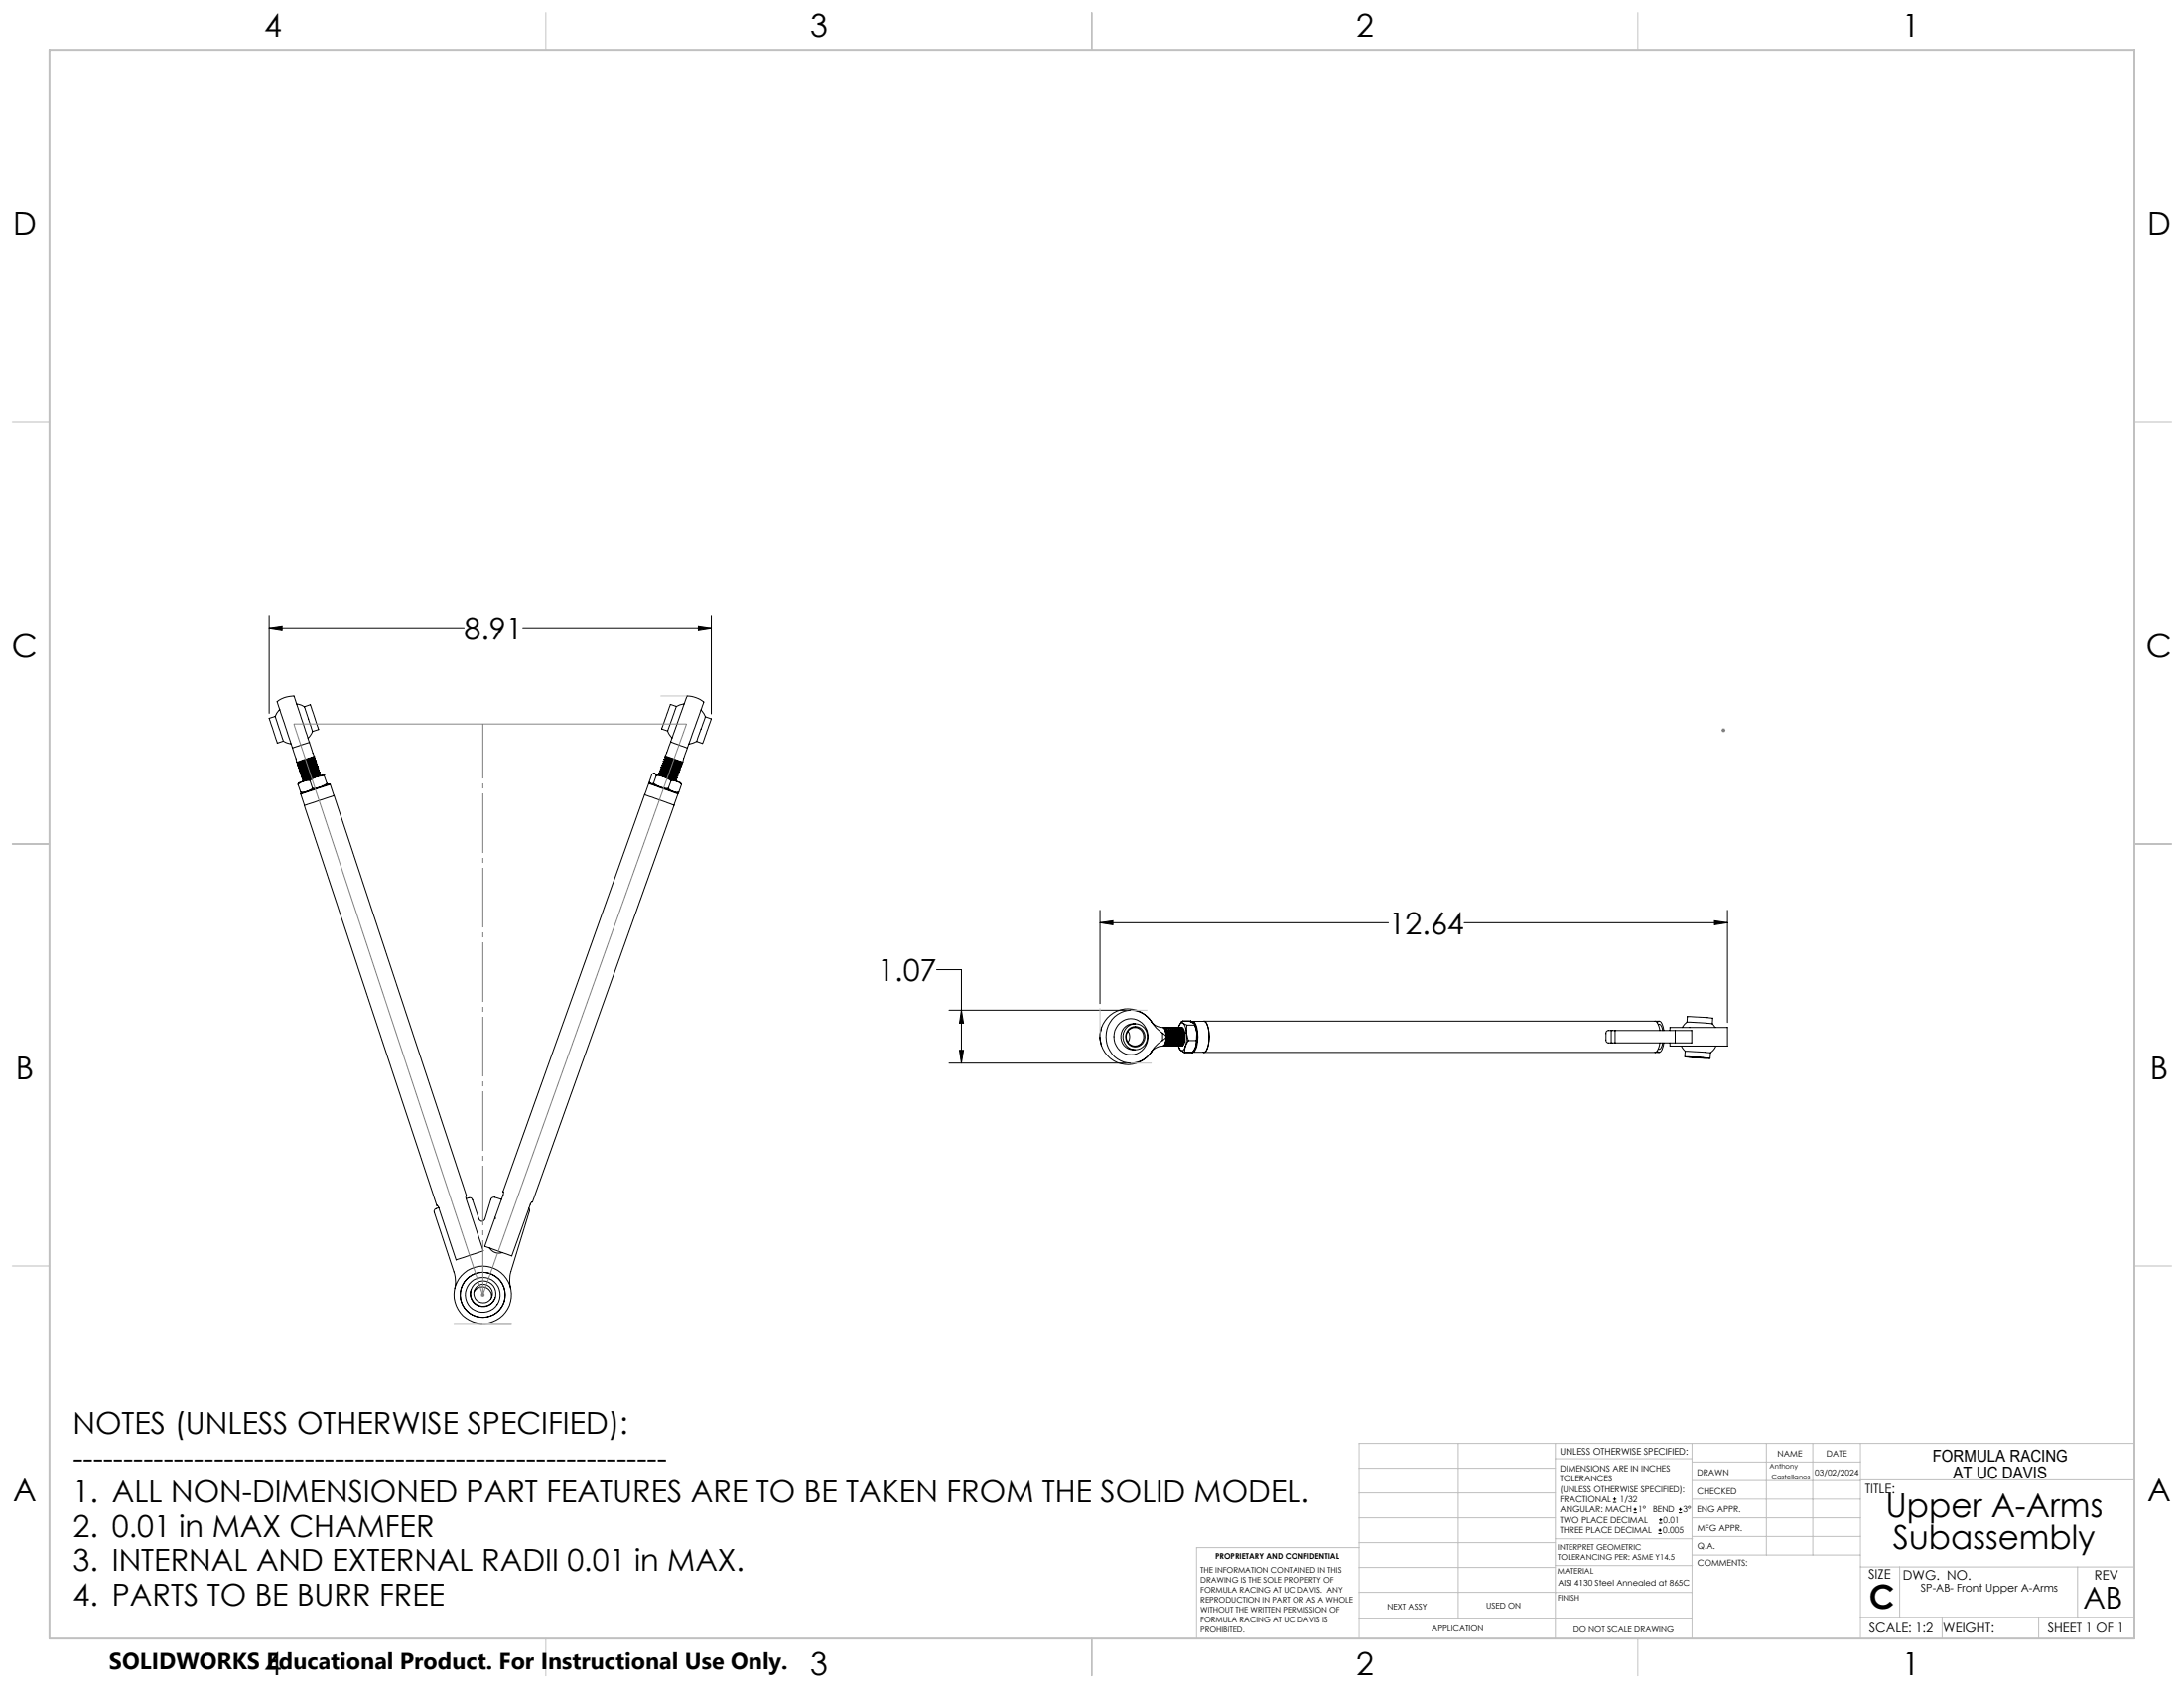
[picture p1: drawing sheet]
<svg xmlns="http://www.w3.org/2000/svg" width="559mm" height="432mm" viewBox="0 0 559 432" stroke-linecap="round" stroke-linejoin="round" font-family="sans-serif">
<g fill="none" stroke="#000" stroke-width=".25">
<path d="M68.9 157.4v25.1M182 157.4v25.2M68.9 160.6l3.3-.5v1zM68.9 160.6h49.8M133.8 160.6h48.2M178.7 160.1l3.3 .5-3.3 .5zM70.4 183.3l2.1 6.3M70.4 183.3l-1.5 .5 2 6.3 1.6-.5M71.6 181.5l-1.2 1.8M72.5 189.6l2 .7M74.8 191.3l1.1 3.7M75.9 180.1l2 .7"/>
<path d="M75.9 195l.3 .1M76 195.3h.1M76.2 195.1l-.2 .2M76.2 195.8l.4 .1M76.4 195.5l-.2 .3M76.6 196.8l.3 .2M76.6 195.9l3.8-1.5zM76.6 196l-.2 .4M76.7 197.3h.1M76.8 197.8l.1 .1M76.9 197l3.8-1.5h.4l-4.4 1.8M76.9 197l-.2 .3"/>
<path d="M77 198.3a3.4 3.4 0 0 0 2.4-.7l1.6-.6 .5-.4-4.4 1.8M77.1 197.5l2.7-1a1.6 1.6 0 0 1 1.5-.4l-.5 .4-3.5 1.4h-.4l4.4-1.8-4.4 1.7zM77.2 198.8v.1M77.4 199.4l.4 .1M77.4 199.3v.1M77.4 198.5l-.2 .3M77.5 199.1l2.9-1.2a1.29 1.29 0 0 1 1.4-.3l-4.4 1.7zM77.5 199.8l.1 .1M77.7 199.8l-1.5 .9M77.7 199.8l-1.3 .5M77.9 180.8l2.1 6.3M77.9 180.8l1.5-.5 2.1 6.3-1.5 .5"/>
<path d="M79.2 189.9l-4-11.8a5.9 5.9 0 0 0-4.3 1.5l3.9 11.7M79.2 189.9l-4.4 1.4M79.2 189.9l1.2 3.6M79.3 199.6l-1.6 .2M79.3 199.6l.7 2.1M80 187.1l-1.2 1.8M80.1 194l-3.7 1.4M80.2 193.9l-.1 .1M80.2 194h.4M80.2 194l-3.8 1.5M80.3 193.9h-.1M80.4 194.5l.4 .1"/>
<path d="M80.4 193.5l-4.2 1.6M80.4 193.5l-4.5 1.5M80.4 193.5l-4.3 1.8M80.4 193.5l.1 .1M80.5 193.6l-.4 .4M80.5 193.6l-4.4 1.7 .3 .1M80.6 194.9l.4 .2M80.6 195l-2.8 1.1a1.38 1.38 0 0 0-1.2 .7M80.6 194l-.2 .4M80.6 194.1l-4.4 1.7M80.8 194.6l-4.4 1.7M80.8 194.6l-4.4 1.8"/>
<path d="M80.8 194.6h.1M80.8 194.6l-.4 .4-3.6 1.4h-.4M80.9 195.9l-3.8 1.5-.4-.1M80.9 195.1l-4.3 1.7M81 195.1l-.4 .4-3.7 1.4M81 195.1l-4.4 1.7M81 198.7l-1.7 .9M81 198.7l-3.3 1.1M81.1 195.6l-4.4 1.7M81.1 195.5l-.2 .4M81.4 196.6l-4.4 1.7M81.5 196.6l-.4-.1-3.8 1.5-.3 .3"/>
<path d="M81.5 196.6h.1M81.6 197.1l-4.4 1.7M81.6 197.1l-.4-.1-3.7 1.5M81.6 197.1l-.4 .4-1.2 .5-2.4 .9h-.4M81.6 197.1l-4.4 1.8M81.7 198.5h.4M81.7 198.5h.1M81.8 197.6l-4.4 1.8M81.8 197.6h.1M81.8 197.6l-.4 .4-3.6 1.5M81.9 198.1l-4.4 1.7M82 198.1l-4.4 1.7"/>
<path d="M82 198.1a2.62 2.62 0 0 0-2.1 .6l-1.8 .6-.6 .5M82 198.1l-1 .7M82.9 198.4l-1.9 .3M82.9 198.4l.7 2M83.1 198l-.2 .4M83.1 198l-2.1 .7M83.1 198h.1M167.2 197.8l.3 .1M167.5 197.9l-.7 .1-.7 2 .4 .5 .7-.1M167.5 197.9l.4 .5M167.5 197.9l2.4 .9M167.9 198.4l2 .4"/>
<path d="M167.9 198.4l-.7 2M168.5 198.2h.1M168.5 198.2l4.5 1.4M168.5 198.2l4.5 1.3M168.7 197.7h.1M168.7 197.7l4.5 1.3M168.8 197.2l.3 .3 2.5 .8 1.4 .3h.4M168.8 197.2l4.6 1.3M168.9 198.1l-.4 .1M168.9 198.1l3.9 1.1 .3 .3-.5 .1-.7-.1M169 196.6h.4l3.9 1.1M169 196.7l.3 .3 3.9 1.2"/>
<path d="M169 196.7l4.6 1.3M169 196.6v.1M169.1 197.6l-.4 .1M169.1 196.7l4.5 1.3M169.1 197.6l3.9 1.1 .2 .3M169.2 197.1h-.4M169.2 196.2l4.5 1.3M169.2 196.2l4.5 1.4M169.3 197.1l3.8 1.1M169.4 195.7l4.5 1.3M169.4 195.7l4.5 1.4M169.5 195.2l.4 .3 3.7 1.1h.5"/>
<path d="M169.6 195.2l1.1 .1 3.2 .9 .2 .3zM169.6 195.2l4.5 1.4M169.7 194.7l4.6 1.4-1-.1-3.3-1zM169.7 194.7h.1M169.8 194.7h.7l3.6 1 .2 .4M169.8 194.7l4.5 1.3M169.9 194.2l.2 .3M169.9 198.8l1.8 .9M169.9 198.8l3.2 1.1M169.9 194.2l.6-.1 3.7 1.1 .3 .4M169.9 194.2l4.5 1.4h-.7l-3.5-1.1M169.9 194.2l4.5 1.3"/>
<path d="M169.9 194.2h.1M170.1 193.7l4.5 1.4-.4 .1M170.1 193.7l.2 .3 3.8 1.1M170.2 193.4l4.5 1.6M170.2 193.4l.1 .2M170.3 193.6l-.2 .1M170.3 193.6l4.3 1.4-4.5-1.3M170.8 187l1.1 1.8M171.6 189.8l4.2-11.7a6.3 6.3 0 0 1 4.3 1.5l-4.2 11.7M171.6 189.8l4.3 1.5M171.6 189.8l-1.4 3.6M171.7 199.7l1.4 .2"/>
<path d="M171.7 199.7l-.7 2M172.6 199.7h.1M173.1 180.7l-2.3 6.3M173.1 180.7l-1.6-.5-.3 .8-1.9 5.4 1.5 .6M173.1 199.9l1.3 .8M173.1 199.9l1.1 .4M173.2 198.2l.2 .3M173.2 199a2.45 2.45 0 0 1-2.1-.4l-2.2-.6-.2-.3 4.5 1.4M173.4 198.5v.1M173.6 198.1l-.4 .1M173.7 197.6l-.3 .1 .2 .4M173.8 197.5l-.3-.3-3.9-1.1h-.4a.98 .98 0 0 0 1.1 .6l3.1 .9"/>
<path d="M173.8 197.5l-.1 .1M174 197l-.3-.3-2.8-.8a1.39 1.39 0 0 0-1.5-.2l.2 .3 3.6 1.1h.7M174 197l-.1 .1M174.1 195.1l.1 .1M174.1 196.5v.1M174.1 195.1h.2M174.3 195.1l-.1 .1M174.7 195v.1M175 180.1l-1.9 .6M175.9 191.3l-1.2 3.7M178.2 189.7l-2 .6M179.4 181.6l1.1 1.8"/>
<path d="M180.5 183.4l-2.3 6.3M180.5 183.4l1.5 .5-1.9 5.5-.3 .8-1.6-.5M76.2 200.7l.7 2M76.4 200.3l-.2 .4M76.4 200.3h.1M76.9 202.7l.3 .1M76.9 203.1l34.9 105.3 .4 .4 4.5 13.5 6.9-2.3-4.4-13.4v-.5l.1-.2-33.8-102.4-7.6 2.6M77.2 202.9h.1M79.5 202.1l-.3 .1M80 201.7l-1.5 .8-1.6 .2M82.6 201h.2M83.6 200.4l-1.7 1-1.9 .3"/>
<path d="M83.6 200.4l.4 .3M84.5 200.7l-7.6 2.4M84.5 200.7l-.2-.1-7.1 2.3-.3 .2M84.5 200.7l.9 2.9M164.9 203.3l7.6 2.7-36.3 101.5-.5 .5-4.7 13.3-7-2.5 4.7-13.2 .1-.6-.1-.2zM166 200.4l7.5 2.7M166 200.4l4.6 1.5 2.8 1 .1 .2M166 200.4l-1 2.9M166.3 200.3l.1 .1M167.2 200.4l.8 .5a6 6 0 0 0 3 .8M171 201.7l.5 .4a3.1 3.1 0 0 0 2.2 .6M173.3 202.8h-.2"/>
<path d="M173.5 203.1l-1.1 2.9M173.7 202.7l-.4 .1M174.2 200.4l.2 .3M174.4 200.7l-.7 2M281.4 236l3.4-.5v1.1zM281.4 232.9v23.8M281.4 236h73.8M374.6 236h67.4M438.7 235.5l3.3 .5-3.3 .6zM442 232.9v28.6M239.6 248h6.4v24M242.8 258.4h45.3"/>
<path d="M246 258.4l.5 3.3h-1zM242.8 272h45.3M245.5 268.7h1l-.5 3.3zM281.6 263.8l-.2 1.4 .2 1.3M281.8 267.4a7.2 7.2 0 0 0 5.9 4.9 7.2 7.2 0 0 0 7-3.3M281.8 263a7.6 7.6 0 0 0 0 4.4M281.8 263l-.1 .3a6.9 6.9 0 0 0 .1 4.1M286.6 261.7a4.5 4.5 0 0 1 5.7 .1 4.5 4.5 0 0 1 .8 5.7 4.3 4.3 0 0 1-5.4 2 4.3 4.3 0 0 1-2.6-5.1 4.9 4.9 0 0 1 1.5-2.7zM288.6 262.5a3.3 3.3 0 0 1 4.8 1.5 3.3 3.3 0 0 1-2.3 4.5 3.3 3.3 0 0 1-3.6-2 3.3 3.3 0 0 1 1.1-4zM288.6 263.8a2.53 2.53 0 0 1 0 2.8M288.9 263.2a2.52 2.52 0 0 1 3.5 .3 2.52 2.52 0 0 1-.2 3.5 2.52 2.52 0 0 1-3.5 0 2.73 2.73 0 0 1 .2-3.8zM288.9 263.4a2.29 2.29 0 0 1 3.2 .3 2.29 2.29 0 0 1-.3 3.3 2.29 2.29 0 0 1-3.3-.4 2.47 2.47 0 0 1 .4-3.2z"/>
<path d="M290.5 261.9a3.4 3.4 0 0 0-3.7 3.3 3.4 3.4 0 0 0 3.7 3.3M294.7 261.4a7.2 7.2 0 0 0-7-3.3 7.2 7.2 0 0 0-5.9 4.9M294.7 261.4a3.6 3.6 0 0 0 3 1.5M294.7 261.4v.1M294.7 261.5a6.3 6.3 0 0 0-7.3-2.8 6.3 6.3 0 0 0-4.4 6.5 6.3 6.3 0 0 0 4 6.3 6.3 6.3 0 0 0 7.2-1.9l.5-.8M294.7 261.5a8.3 8.3 0 0 0 2.8 2.8M294.7 268.8v.2M297.5 266.1a7.4 7.4 0 0 0-2.8 2.7M297.5 264.3l.9 .9M297.5 264.3v1.8M297.6 267.6h.1M297.6 262.8h.1"/>
<path d="M297.7 262.9l.5 .9M297.7 262.9a4.2 4.2 0 0 1 .2 4.7l-.3-.1M297.7 267.6h.1M297.8 262.9h.1a.96 .96 0 0 1 .8 .9l.2 1.8a2.7 2.7 0 0 1-.6 1.9l-.3-.1M298 262.8h.1M298 262.9l-.1 .1 .2 .3M298.1 262.8a3.4 3.4 0 0 1 .8 3.4l-.3 1.2-.3 .1M298.1 262.9l-.2 .1M298.1 263.3l.4 1M298.1 267.5h-.2M298.2 263.5l.4 2.4M298.2 263.8l.2 1.4"/>
<path d="M298.2 263.8l.1 2.3-.4 1.3M298.2 263.8l.2 1.8a2.7 2.7 0 0 1-.5 1.9h-.3M298.2 267.6h.1M298.3 262.9a.96 .96 0 0 1 .9 .9l.2 1.8a1.75 1.75 0 0 1-.8 1.9l-.1-.1M298.4 265.2l-.2 1.6-.5 .7a3.8 3.8 0 0 0-3 1.5M298.4 265.2l-.9 .9M298.5 262.8h.1M298.5 264.3l.1 1.6M298.5 264.3a3.7 3.7 0 0 1-.3 2.9M298.5 262.9l-.1 .1M298.6 265.9l-.4 1.3M298.6 262.8a1.77 1.77 0 0 1 .8 1.8 3.8 3.8 0 0 1-.6 3v-.1"/>
<path d="M298.6 262.9l-.3 .1M298.6 263.3a4.1 4.1 0 0 1 .1 3.9M298.6 267.5h-.2M298.7 263.5l.1 .3a5 5 0 0 1-.1 3.4M298.7 267.6h.1M298.8 262.9a.96 .96 0 0 1 .9 .9 4.5 4.5 0 0 1-.3 3.7l-.4-.1M299 262.8a1.77 1.77 0 0 1 .9 1.8l.1 .8a2.28 2.28 0 0 1-.7 2.1M299 262.9l-.1 .1M299.1 263.3a4.1 4.1 0 0 1 .1 3.9M299.1 262.9l-.2 .1M299.1 267.5h-.2M299.2 263.5v.2a4.8 4.8 0 0 1 0 3.5"/>
<path d="M299.2 267.6h.1M299.3 262.9a.96 .96 0 0 1 .9 .9 4.5 4.5 0 0 1-.3 3.7l-.4-.1M299.5 262.8a3.2 3.2 0 0 1 .9 3.4l-.3 1.2-.3 .1M299.6 263.3a4.1 4.1 0 0 1 .1 3.9l.1-.3a5 5 0 0 0-.1-3.4M299.6 262.9l-.2 .1M299.6 267.5h-.2M299.8 267.6h.1M299.8 262.9a.9 .9 0 0 1 .9 .9 4.5 4.5 0 0 1-.3 3.7l-.4-.1M300 262.8a3.2 3.2 0 0 1 .9 3.4l-.3 1.2-.3 .1M300.1 263.3a4.2 4.2 0 0 1 .1 3.9M300.1 262.9l-.2 .1M300.1 267.5h-.2"/>
<path d="M300.2 263.5l.1 .3a4.7 4.7 0 0 1-.1 3.4M300.2 267.6h.1M300.3 262.9a.9 .9 0 0 1 .9 .9 4.2 4.2 0 0 1-.4 3.7l-.3-.1M300.5 262.8h.1M300.5 262.8a3.3 3.3 0 0 1 .9 3.4l-.3 1.2-.3 .1M300.6 262.9l-.2 .1M300.6 267.5h-.2M300.6 263.3a4.1 4.1 0 0 1 .1 3.9M300.7 263.5l.1 .3a5.1 5.1 0 0 1-.1 3.4M300.7 267.6h.2M300.8 262.9a.96 .96 0 0 1 .9 .9l.2 1.8a2.7 2.7 0 0 1-.6 1.9l-.3-.1M301 262.8h.1a3.4 3.4 0 0 1 .8 3.4l-.3 1.2-.3 .1"/>
<path d="M301.1 263.3a4.2 4.2 0 0 1 .1 3.9v-.1a4.5 4.5 0 0 0 .1-3.3M301.1 262.9l-.2 .1M301.1 267.5h-.2M301.2 263.5l.1 .3M301.2 267.6h.2M301.3 262.9a.96 .96 0 0 1 .9 .9l.2 1.8a2.7 2.7 0 0 1-.6 1.9l-.3-.1 .7 1.3M301.6 262.8a3.4 3.4 0 0 1 .8 3.4l-.3 1.2-.3 .1M301.6 262.7v.1M301.6 263.3a4 4 0 0 1 .1 3.9M301.6 262.9l-.2 .1M301.6 267.5h-.2M301.7 263.5a4.7 4.7 0 0 1 0 3.7"/>
<path d="M301.7 268l.5 .7M301.7 267.6h.1M301.8 262.9a.96 .96 0 0 1 .9 .9l.2 1.8a2.7 2.7 0 0 1-.6 1.9l-.3-.1M302 262.8a1.77 1.77 0 0 1 .9 1.8 3.8 3.8 0 0 1-.6 3v-.1M302.1 263.3a4.1 4.1 0 0 1 .1 3.9M302.2 268.7l.9 .5M302.2 263.5l.1 .3a5 5 0 0 1-.1 3.4M302.2 267.6h.1M302.3 262.9l.1-.1a3 3 0 0 1 .8 3.2l-.2 .9-.6 .7M302.3 261.2h2l1.3 .8M302.3 261.2l.4 .5M302.3 261.2l-.7 1.5"/>
<path d="M302.5 268.9l.5 .4h2.1M302.5 262.9h-.2M302.5 267.4l.1 .1M302.6 263.3a4.1 4.1 0 0 1 .1 3.9M302.7 263.5v.2a4.8 4.8 0 0 1 0 3.5M302.7 261.7a3.9 3.9 0 0 1 .9 2.5M302.7 261.7a.9 .9 0 0 0-1.1 1M302.7 261.7l1 .5M303.1 269.2h121.4M303.3 267.7l-.2 1.5M303.3 267.7l-.5 .9-.6 .1M303.6 264.2v2.3l-.3 1.2"/>
<path d="M303.6 264.2l.5 2M303.7 262.2l-.1 2M303.7 262.2h2M304.1 266.2l-.8 1.5M304.1 266.2h2M304.7 261.1v.3M304.7 261.1l-2.2 .1M304.7 261.1l.3 .2M304.8 261.4l.2-.1a1.55 1.55 0 0 1 1.3 1.8 7.9 7.9 0 0 1-.8 6l-.4 .2M304.9 261.4a.99 .99 0 0 1 1.1 1.1 8 8 0 0 1-.6 6.4l-.1 .1M305.2 261.2h2.8a2.14 2.14 0 0 1 1.2 2.2 8.3 8.3 0 0 1-.7 5.6l-.5 .2M305.2 269.1l-.1 .2"/>
<path d="M305.6 262.1l.1 .1M305.7 262.1l.5 2.1M305.7 262.2l.5 2M305.9 267.7l-.8 1.5M306.1 266.2l-.2 1.5M306.2 264.2l-.1 2M306.2 264.2v2.3l-.3 1.2M307.9 261.2a.82 .82 0 0 1 .9 .7 9.2 9.2 0 0 1-.2 6.9l-.2 .3-.5 .1M308 261.2h116.5M412.3 263.6v3.2M413.2 263.6h-1.6a1.14 1.14 0 0 0-.7 1.6 1.31 1.31 0 0 0 .7 1.6h1.6M413.2 263.6v3.2"/>
<path d="M413.2 263.6h15.4M413.2 266.8h15.4M423.5 261.2a2.74 2.74 0 0 1 1.2 2.4M424 261.5l.5-.3a2.54 2.54 0 0 1 1.2 2.4M424.3 262h.2a1.52 1.52 0 0 1 .9 1.6M424.7 266.8l-.3 1.2a1.45 1.45 0 0 1-.9 1.2M425.4 266.8l-.1 .5a.96 .96 0 0 1-1 1.1v-.1M425.7 266.8l-.3 1.2a1.08 1.08 0 0 1-1.1 1.1l-.3-.3M427.3 263.6v-.8h14.7v4.8h-14.7v-.8M428.6 263.6h4.3v3.2h-4.3M428.6 263.6v3.2M430.2 267.6l1 1.3"/>
<path d="M431.1 270.3l6.5 .5zM431.2 268.9l6.5 .4M431.2 268.9l-.1 1.4M431.6 261.4l-1.2 1.4M431.6 261.4l6.5 .4 .8 1M431.6 261.4l.1-1.4 5.1 .3 1.4 .1-.1 1.5M431.9 270.4l4.8 .3zM437.7 269.3l-.1 1.4M439.1 267.6l-.7 1-.7 .7M112.3 308.9l-.7 .3a.76 .76 0 0 0-.5 1l5 15.2a8.2 8.2 0 0 1 .2 4.2M119.2 306.6l.7-.2a.76 .76 0 0 1 1 .5l1.7 5a.79 .79 0 0 0 .7 .5 .79 .79 0 0 0 .8-.5l1.5-5.1a.82 .82 0 0 1 1-.5l1.7 .5M125.2 319.2l.1 .2a2.77 2.77 0 0 0 3.3 1"/>
<path d="M126.6 311.7h.1M126.7 311.4l-.1 .3M135.3 309.1l.2 .7-4.8 15.4a8.6 8.6 0 0 0-.1 4.3M120.5 329.9a3.3 3.3 0 0 0 2.1 4.2 3.3 3.3 0 0 0 4.1-2.2M121.3 330.5a2.39 2.39 0 0 1 2.9-1.2 2.39 2.39 0 0 1 1.6 2.7M412.7 384.3h.9M412.7 383.5h.9M413.1 383.1v.8M418 387h.8M418 386.2h.8M418.4 385.7v.9M424.3 392.3h.9"/>
<path d="M424.3 391.4h.9M424.5 389.6h.8M424.5 388.8h.8M424.7 391v.9M424.9 388.4v.8M429.5 387h.9M429.5 386.2h.9M429.9 385.7v.9"/>
<circle cx="123.5" cy="331.2" r="4.4"/>
<circle cx="123.5" cy="331.2" r="5.7"/>
<circle cx="123.5" cy="331.2" r="5.8"/>
<circle cx="123.5" cy="331.2" r="7.3"/>
<circle cx="123.6" cy="330.9" r="3.2"/>
<circle cx="123.6" cy="330.9" r="2.37"/>
</g>
<path d="M75.2 185.2h100.4l-52.1 146.1zM440.4 186.8h1.1M440.6 186.4l.7 .8M441 186.3v1M441.3 186.4l-.7 .8M123 331.2h1M123.2 330.9l.7 .7M123.5 330.7v1M123.9 330.9l-.7 .7" fill="none" stroke="#808080" stroke-width=".25"/>
<path d="M123.5 331.2v-146" fill="none" stroke="#808080" stroke-width=".25" stroke-dasharray="15.2 1.3 1.3 1.3" stroke-dashoffset="1.3" stroke-linecap="butt"/>
<g fill="none" stroke="#c0c0c0" stroke-width=".25">
<path d="M139.7 3.2v9.5M279.4 3.2v9.5M419.1 3.2v9.5M3.1 107.9h9.6M546.1 107.9h9.5M169.1 178h6.7M3.1 215.9h9.6M546.1 215.9h9.5M281.4 258v7.1M289.4 258.4h4.1M289.4 272h5.2M3.1 323.8h9.6"/>
<path d="M116.2 338.6h14.6M546.1 323.8h9.5M347.7 375.6h50.3M373.1 369.2v44.9M398 369.2v49.9M398 373.1h34.9M432.9 369.2v49.9M432.9 378.7h43.1M432.9 374h43.1M451.9 369.2v28.6M463.8 369.2v28.6M476 369.2v49.9"/>
<path d="M476 378.6h70.1M546.1 369.2h-198.4v49.9M347.7 394.6h50.3M347.7 388.3h50.3M347.7 381.9h50.3M347.7 395.9h-41.6v23.2M398 393.6h35M432.9 383.5h43.1M432.9 388.3h43.1M432.9 393h43.1M433 397.8h43M139.7 419.1v9.6"/>
<path d="M279.4 419.1v9.6M347.7 414.1h85.2M347.7 401h50.3M347.7 407.3h50.3M398 407.4h34.9M398 400.5h35M419.1 419.1v9.6M476 413.7h70.1M476 400.8h70.1M486.1 400.8v12.9M496.9 413.7v5.4M521.6 413.7v5.4"/>
<path d="M531.6 400.8v12.9"/>
</g>
<path d="M12.7 12.7h533.4v406.4h-533.4z" fill="none" stroke="#c0c0c0" stroke-width=".5"/>
<g fill="#000">
<path d="M68.9 160.6l3.3-.5v1zM178.7 160.1l3.3 .5-3.3 .5z"/>
<path d="M281.4 236l3.4-.5v1.1zM438.7 235.5l3.3 .5-3.3 .6zM246 258.4l.5 3.3h-1zM245.5 268.7h1l-.5 3.3z"/>
</g>
<g font-size="8.5">
<text x="482.4" y="388">Upper A-Arms</text>
<text x="484.4" y="396.1">Subassembly</text>
<text x="478.3" y="411.4">C</text>
</g>
<g font-size="8.1">
<text x="67.6" y="9.3">4</text>
<text x="207.3" y="9.3">3</text>
<text x="347" y="9.3">2</text>
<text x="486.7" y="9.3">1</text>
<text x="3.3" y="60.1">D</text>
<text x="549.4" y="60.1">D</text>
<text x="3" y="168">C</text>
<text x="549.1" y="168">C</text>
<text x="4" y="276">B</text>
<text x="550.1" y="276">B</text>
<text x="3.3" y="383.9">A</text>
<text x="549.4" y="383.9">A</text>
<text x="67.6" y="428.4">4</text>
<text x="207.3" y="428.4">3</text>
<text x="347" y="428.4">2</text>
<text x="486.7" y="428.4">1</text>
</g>
<g font-size="7.8">
<text x="118.8" y="163.5">8.91</text>
<text x="355.3" y="239">12.64</text>
<text x="224.6" y="251">1.07</text>
<text x="18.6" y="366.9">NOTES (UNLESS OTHERWISE SPECIFIED):</text>
<text x="18.6" y="375.6">-----------------------------------------------------------</text>
<text x="18.6" y="384.4">1. ALL NON-DIMENSIONED PART FEATURES ARE TO BE TAKEN FROM THE SOLID MODEL.</text>
<text x="18.6" y="393.1">2. 0.01 in MAX CHAMFER</text>
<text x="18.6" y="401.9">3. INTERNAL AND EXTERNAL RADII 0.01 in MAX.</text>
<text x="18.6" y="410.7">4. PARTS TO BE BURR FREE</text>
<text x="533" y="411.4">AB</text>
</g>
<text font-size="5.9" x="27.9" y="427">SOLIDWORKS Educational Product. For Instructional Use Only.</text>
<g font-size="4.2">
<text x="494.5" y="374">FORMULA RACING</text>
<text x="499.8" y="378.2">AT UC DAVIS</text>
</g>
<g font-size="3.4">
<text x="477.2" y="381.9">TITLE:</text>
<text x="478.1" y="404">SIZE</text>
<text x="486.9" y="404">DWG. NO.</text>
<text x="535.9" y="404.1">REV</text>
<text x="478.2" y="417.6">SCALE: 1:2</text>
<text x="497.1" y="417.7">WEIGHT:</text>
<text x="523.9" y="417.6">SHEET 1 OF 1</text>
</g>
<text font-size="2.8" x="491.4" y="407.2">SP-AB- Front Upper A-Arms</text>
<text font-size="2.4" x="399.2" y="372.1">UNLESS OTHERWISE SPECIFIED:</text>
<g font-size="2.2">
<text x="399.2" y="376.4">DIMENSIONS ARE IN INCHES</text>
<text x="434.2" y="377.3">DRAWN</text>
<text x="454.8" y="372.5">NAME</text>
<text x="467.3" y="372.6">DATE</text>
<text x="399.2" y="379">TOLERANCES</text>
<text x="399.2" y="381.7">(UNLESS OTHERWISE SPECIFIED):</text>
<text x="434.3" y="382.2">CHECKED</text>
<text x="399.2" y="389.6">TWO PLACE DECIMAL</text>
<text x="399.2" y="384.3">FRACTIONAL</text>
<text x="399.2" y="387">ANGULAR: MACH</text>
<text x="414.5" y="384.3">1/32</text>
<text x="419.1" y="387">1°</text>
<text x="422.9" y="387">BEND</text>
<text x="425.6" y="389.6">0.01</text>
<text x="430.6" y="387">3°</text>
<text x="434.2" y="386.9">ENG APPR.</text>
<text x="399.2" y="392.3">THREE PLACE DECIMAL</text>
<text x="425.5" y="392.3">0.005</text>
<text x="434.3" y="391.6">MFG APPR.</text>
<text x="434.3" y="396.3">Q.A.</text>
<text x="434.3" y="400.5">COMMENTS:</text>
</g>
<g font-size="2.1">
<text x="464.4" y="377.4">03/02/2024</text>
<text x="398.6" y="405.7">AISI 4130 Steel Annealed at 865C</text>
<text x="354.9" y="411.6">NEXT ASSY</text>
<text x="380.3" y="411.6">USED ON</text>
<text x="366.3" y="417.4">APPLICATION</text>
<text x="402.5" y="417.5">DO NOT SCALE DRAWING</text>
</g>
<g font-size="2">
<text x="310.9" y="398.8">PROPRIETARY AND CONFIDENTIAL</text>
<text x="398.6" y="396.5">INTERPRET GEOMETRIC</text>
<text x="398.6" y="399">TOLERANCING PER: ASME Y14.5</text>
<text x="307.2" y="402.4">THE INFORMATION CONTAINED IN THIS</text>
<text x="307.2" y="404.9">DRAWING IS THE SOLE PROPERTY OF</text>
<text x="307.2" y="407.5">FORMULA RACING AT UC DAVIS. ANY</text>
<text x="398.5" y="402.6">MATERIAL</text>
<text x="307.2" y="410">REPRODUCTION IN PART OR AS A WHOLE</text>
<text x="307.2" y="412.5">WITHOUT THE WRITTEN PERMISSION OF</text>
<text x="398.5" y="409.4">FINISH</text>
<text x="307.2" y="415">FORMULA RACING AT UC DAVIS IS</text>
<text x="307.2" y="417.6">PROHIBITED.</text>
</g>
<g font-size="1.8">
<text x="452.8" y="375.7">Anthony</text>
<text x="453.3" y="378.4">Castellanos</text>
</g>
</svg>
